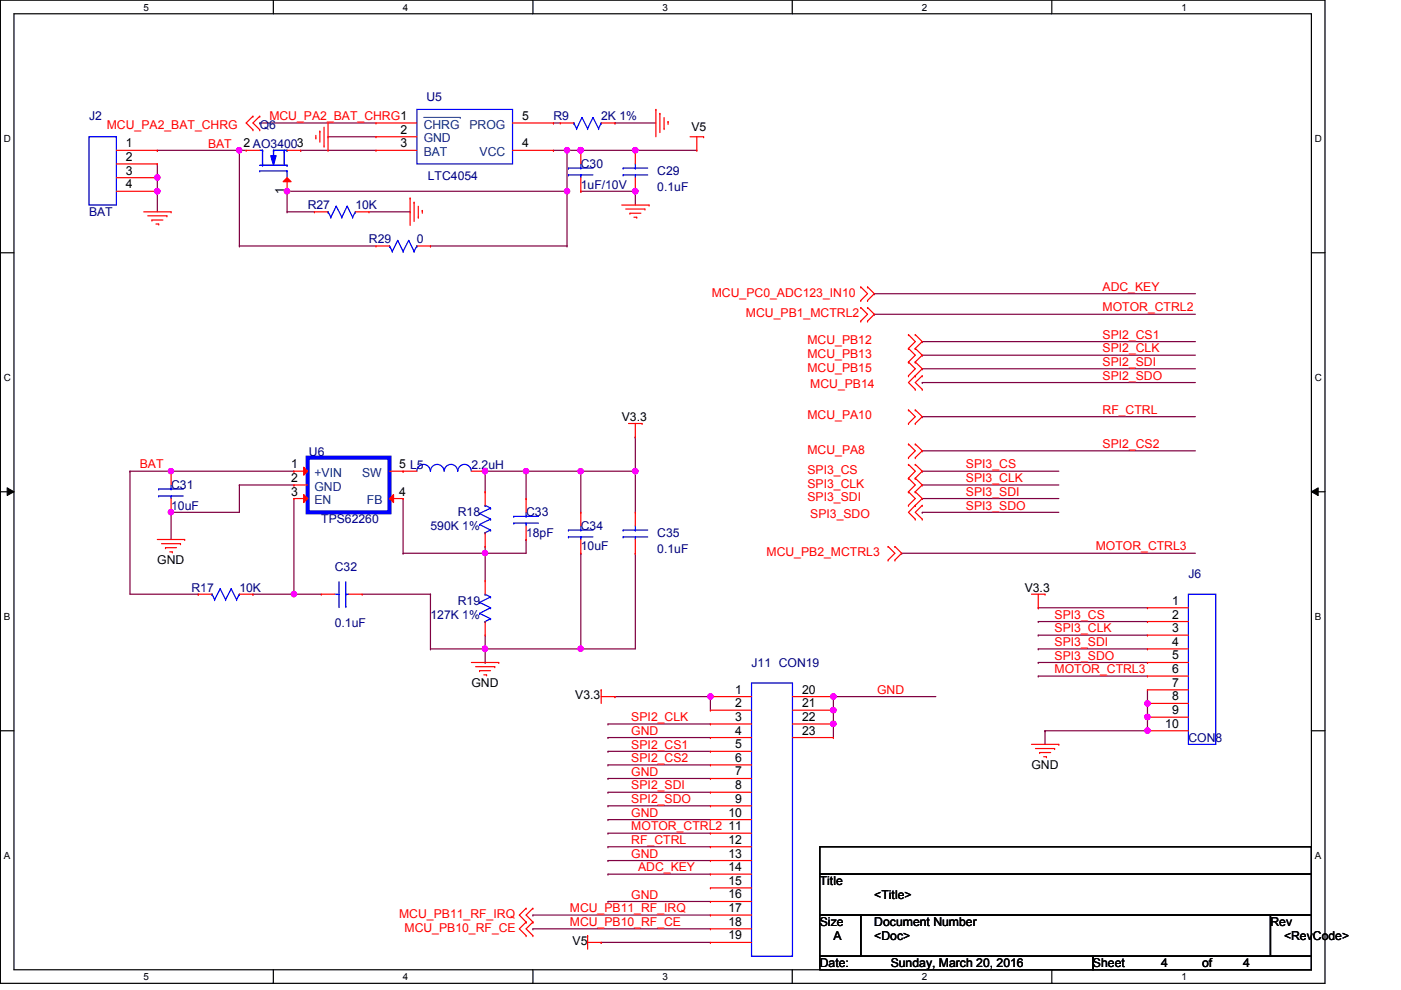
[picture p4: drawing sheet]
<svg xmlns="http://www.w3.org/2000/svg" width="297mm" height="210mm" viewBox="0 0 297 210" stroke-linecap="round" stroke-linejoin="round" font-family="sans-serif">
<path d="M.1 0h280.8v208.5h-280.8zM3 2.9h275v202.7h-275z" fill="none" stroke="#000" stroke-width=".25"/>
<g fill="#fff">
<path d="M30.4 .3h1.2v2.4h-1.2z"/>
<path d="M30.4 205.9h1.2v2.3h-1.2z"/>
</g>
<path d="M58 0v2.9M58 205.6v2.9" fill="none" stroke="#000" stroke-width=".25"/>
<g fill="#fff">
<path d="M85.4 .3h1.2v2.4h-1.2z"/>
<path d="M85.4 205.9h1.2v2.3h-1.2z"/>
</g>
<path d="M113 0v2.9M113 205.6v2.9" fill="none" stroke="#000" stroke-width=".25"/>
<g fill="#fff">
<path d="M140.5 .3h1.1v2.4h-1.1z"/>
<path d="M140.5 205.9h1.1v2.3h-1.1z"/>
</g>
<path d="M168 0v2.9M168 205.6v2.9" fill="none" stroke="#000" stroke-width=".25"/>
<g fill="#fff">
<path d="M195.4 .3h1.2v2.4h-1.2z"/>
<path d="M195.4 205.9h1.2v2.3h-1.2z"/>
</g>
<path d="M223 0v2.9M223 205.6v2.9" fill="none" stroke="#000" stroke-width=".25"/>
<g fill="#fff">
<path d="M250.5 .3h1.1v2.4h-1.1z"/>
<path d="M250.5 205.9h1.1v2.3h-1.1z"/>
<path d="M.8 28.2h1.5v2.4h-1.5z"/>
<path d="M278.8 28.2h1.4v2.4h-1.4z"/>
<path d="M.8 78.9h1.5v2.3h-1.5z"/>
<path d="M278.8 78.9h1.4v2.3h-1.4z"/>
</g>
<path d="M.1 53.6h2.9M278 53.6h2.9" fill="none" stroke="#000" stroke-width=".25"/>
<g fill="#fff">
<path d="M.8 129.6h1.4v2.3h-1.4z"/>
<path d="M278.8 129.6h1.3v2.3h-1.3z"/>
</g>
<path d="M.1 104.3h2.9M278 104.3h2.9" fill="none" stroke="#000" stroke-width=".25"/>
<path d="M1.5 103.4l1.5 .9-1.5 .8zM278 104.3l1.5-.9v1.7z" fill="#000"/>
<path d="M1.5 103.4l1.5 .9-1.5 .8zM278 104.3l1.5-.9v1.7z" fill="none" stroke="#000" stroke-width=".21"/>
<g fill="#fff">
<path d="M.8 180.3h1.4v2.3h-1.4z"/>
<path d="M278.8 180.3h1.3v2.3h-1.3z"/>
</g>
<path d="M.1 154.9h2.9M278 154.9h2.9" fill="none" stroke="#000" stroke-width=".25"/>
<path d="M55.1 26.1h.1M55.1 26.1h24.6M63.8 31.9h.1M63.8 31.9h15.9M69.6 29h.1M69.6 29h10.1M120.2 31.9h.1M120.2 31.9h2.9M130.4 26.1h.1M130.4 26.1h8.7" fill="none" stroke="#800040" stroke-width=".25"/>
<circle cx="123.1" cy="31.9" r=".56" fill="#f0f"/>
<circle cx="123.1" cy="31.9" r=".56" fill="none" stroke="#f0f" stroke-width=".25"/>
<path d="M134.7 31.9h.1M134.7 31.9h13M134.7 40.6h.1M134.7 40.6v2.9" fill="none" stroke="#800040" stroke-width=".25"/>
<circle cx="134.7" cy="31.9" r=".56" fill="#f0f"/>
<circle cx="134.7" cy="31.9" r=".56" fill="none" stroke="#f0f" stroke-width=".25"/>
<path d="M123.1 40.6h.1M123.1 40.6h11.6" fill="none" stroke="#800040" stroke-width=".25"/>
<circle cx="134.7" cy="40.6" r=".56" fill="#f0f"/>
<circle cx="134.7" cy="40.6" r=".56" fill="none" stroke="#f0f" stroke-width=".25"/>
<path d="M117.3 26.1h.1M117.3 26.1h1.5M123.1 31.9h.1M123.1 31.9h11.6" fill="none" stroke="#800040" stroke-width=".25"/>
<circle cx="123.1" cy="31.9" r=".56" fill="#f0f"/>
<circle cx="123.1" cy="31.9" r=".56" fill="none" stroke="#f0f" stroke-width=".25"/>
<path d="M62.3 105.7v20.3M62.3 126h.1M62.3 126h5.8" fill="none" stroke="#800040" stroke-width=".25"/>
<circle cx="62.3" cy="126" r=".56" fill="#f0f"/>
<circle cx="62.3" cy="126" r=".56" fill="none" stroke="#f0f" stroke-width=".25"/>
<path d="M102.9 99.9v4.4M85.5 117.3h.1M85.5 117.3h17.4M102.9 104.3h.1M102.9 117.3h.1M102.9 117.3v5.8M53.6 126h.1M53.6 126h8.7" fill="none" stroke="#800040" stroke-width=".25"/>
<circle cx="102.8" cy="117.3" r=".56" fill="#f0f"/>
<circle cx="102.8" cy="117.3" r=".56" fill="none" stroke="#f0f" stroke-width=".25"/>
<path d="M102.9 99.9h8.6M111.5 99.9h.1M85.5 105.7h.1M85.5 105.7v11.6" fill="none" stroke="#800040" stroke-width=".25"/>
<circle cx="102.8" cy="99.9" r=".56" fill="#f0f"/>
<circle cx="102.8" cy="99.9" r=".56" fill="none" stroke="#f0f" stroke-width=".25"/>
<circle cx="111.5" cy="99.9" r=".56" fill="#f0f"/>
<circle cx="111.5" cy="99.9" r=".56" fill="none" stroke="#f0f" stroke-width=".25"/>
<path d="M27.6 99.9h8.7M36.3 99.9h.1M111.5 99.9v5.8M111.5 105.7h.1" fill="none" stroke="#800040" stroke-width=".25"/>
<circle cx="36.2" cy="99.9" r=".56" fill="#f0f"/>
<circle cx="36.2" cy="99.9" r=".56" fill="none" stroke="#f0f" stroke-width=".25"/>
<path d="M36.3 108.6h.1M36.3 108.6v5.8M36.3 108.6h14.5" fill="none" stroke="#800040" stroke-width=".25"/>
<circle cx="36.2" cy="108.6" r=".56" fill="#f0f"/>
<circle cx="36.2" cy="108.6" r=".56" fill="none" stroke="#f0f" stroke-width=".25"/>
<path d="M50.8 102.8h.1M50.8 102.8v5.8M50.8 102.8h11.5M62.3 102.8h.1M76.8 126h14.5M91.3 126h.1M91.3 137.6h.1M91.3 126v11.6M91.3 137.6h11.6M102.9 137.6h.1M102.9 134.7v2.9" fill="none" stroke="#800040" stroke-width=".25"/>
<circle cx="102.8" cy="137.5" r=".56" fill="#f0f"/>
<circle cx="102.8" cy="137.5" r=".56" fill="none" stroke="#f0f" stroke-width=".25"/>
<path d="M111.5 99.9h23.2M123.1 99.9h.1M123.1 99.9v8.7M102.9 137.6v2.9M102.9 140.5h.1" fill="none" stroke="#800040" stroke-width=".25"/>
<circle cx="123.1" cy="99.9" r=".56" fill="#f0f"/>
<circle cx="123.1" cy="99.9" r=".56" fill="none" stroke="#f0f" stroke-width=".25"/>
<path d="M134.7 99.9h.1M134.7 99.9v8.7" fill="none" stroke="#800040" stroke-width=".25"/>
<circle cx="134.7" cy="99.9" r=".56" fill="#f0f"/>
<circle cx="134.7" cy="99.9" r=".56" fill="none" stroke="#f0f" stroke-width=".25"/>
<path d="M123.1 117.3h.1M123.1 117.3v20.3" fill="none" stroke="#800040" stroke-width=".25"/>
<circle cx="123.1" cy="137.5" r=".56" fill="#f0f"/>
<circle cx="123.1" cy="137.5" r=".56" fill="none" stroke="#f0f" stroke-width=".25"/>
<g fill="none" stroke="#800040" stroke-width=".25">
<path d="M185.4 62.3h.1M185.4 62.3h68M195.5 72.4h.1M195.5 75.3h.1M195.5 78.2h.1M195.5 72.4h57.9M195.5 75.3h57.9M195.5 78.2h57.9M27.6 99.9h.1M27.6 99.9v26.1h14.4M36.3 99.9h26M62.3 99.9h.1"/>
<path d="M134.7 92.7h.1M134.7 92.7v7.2M195.5 88.3h.1M195.5 81.1h.1M195.5 99.9h.1M195.5 99.9h29M195.5 88.3h57.9M195.5 81.1h57.9M102.9 117.3h.1M102.9 115.9h.1M102.9 115.9v1.4M111.5 114.4h.1"/>
<path d="M111.5 114.4v2.9h-8.6M134.7 117.3h.1M134.7 117.3v20.3h-31.8M195.5 105.7h.1M195.5 102.8h.1M195.5 108.6h.1M195.5 105.7h29M195.5 102.8h29M195.5 108.6h29M42 126h.1M102.9 137.6h.1M123.1 137.6h.1"/>
<path d="M220.1 134.7h.1M220.1 137.6h.1M220.1 131.8h.1M220.1 128.9h.1M220.1 137.6h23.2M220.1 134.7h23.2M220.1 131.8h23.2M220.1 128.9h23.2M220.1 140.5h.1M220.1 140.5h23.2M221.6 154.9h.1M221.6 154.9v2.9"/>
<path d="M221.6 154.9h21.7M243.3 149.1h.1M243.3 146.3v2.8"/>
</g>
<circle cx="243.3" cy="149.1" r=".56" fill="#f0f"/>
<circle cx="243.3" cy="149.1" r=".56" fill="none" stroke="#f0f" stroke-width=".25"/>
<g fill="none" stroke="#800040" stroke-width=".25">
<path d="M185.4 66.6h.1M185.4 66.6h68M191.2 117.3h.1M191.2 117.3h62.2M128.9 153.5h.1M128.9 159.3h.1M128.9 156.4h.1M128.9 153.5h21.7M128.9 159.3h21.7M128.9 156.4h21.7M130.4 147.7h.1M130.4 147.7h20.2"/>
<path d="M220.1 143.3h.1M220.1 143.3h23.2M128.9 179.5h.1M128.9 176.7h.1M128.9 168h.1M128.9 170.9h.1M128.9 173.8h.1M128.9 162.2h.1M128.9 165.1h.1M128.9 179.5h21.7M128.9 176.7h21.7M128.9 168h21.7"/>
<path d="M128.9 170.9h21.7M128.9 173.8h21.7M128.9 162.2h21.7M128.9 165.1h21.7M128.9 185.3h.1M128.9 182.5h.1M128.9 185.3h21.7M128.9 182.5h21.7"/>
</g>
<circle cx="150.6" cy="147.7" r=".56" fill="#f0f"/>
<circle cx="150.6" cy="147.7" r=".56" fill="none" stroke="#f0f" stroke-width=".25"/>
<path d="M33.4 37.7h.1M33.4 37.7v2.9M195.5 95.6h.1M195.5 95.6h57.9M150.6 147.7h.1M150.6 147.7v2.9M127.5 199.8h.1M127.5 199.8h23.1M128.9 191.1h.1M128.9 191.1h21.7" fill="none" stroke="#800040" stroke-width=".25"/>
<circle cx="33.3" cy="37.6" r=".56" fill="#f0f"/>
<circle cx="33.3" cy="37.6" r=".56" fill="none" stroke="#f0f" stroke-width=".25"/>
<path d="M33.4 34.8h.1M33.4 34.8v2.9M33.4 40.6h.1M33.4 40.6v4.3" fill="none" stroke="#800040" stroke-width=".25"/>
<circle cx="33.3" cy="40.6" r=".56" fill="#f0f"/>
<circle cx="33.3" cy="40.6" r=".56" fill="none" stroke="#f0f" stroke-width=".25"/>
<path d="M176.7 147.7h.1M176.7 147.7h21.7" fill="none" stroke="#800040" stroke-width=".25"/>
<circle cx="176.7" cy="147.7" r=".57" fill="#f0f"/>
<circle cx="176.7" cy="147.7" r=".57" fill="none" stroke="#f0f" stroke-width=".25"/>
<path d="M176.7 150.6h.1M176.7 147.7v2.9" fill="none" stroke="#800040" stroke-width=".25"/>
<circle cx="176.7" cy="150.6" r=".56" fill="#f0f"/>
<circle cx="176.7" cy="150.6" r=".56" fill="none" stroke="#f0f" stroke-width=".25"/>
<path d="M176.7 153.5h.1M176.7 153.5v2.9" fill="none" stroke="#800040" stroke-width=".25"/>
<circle cx="176.7" cy="153.5" r=".56" fill="#f0f"/>
<circle cx="176.7" cy="153.5" r=".56" fill="none" stroke="#f0f" stroke-width=".25"/>
<path d="M176.7 150.6h.1M176.7 150.6v2.9M243.3 152.1h.1M243.3 152.1v2.8" fill="none" stroke="#800040" stroke-width=".25"/>
<circle cx="243.3" cy="154.9" r=".56" fill="#f0f"/>
<circle cx="243.3" cy="154.9" r=".56" fill="none" stroke="#f0f" stroke-width=".25"/>
<circle cx="243.3" cy="152" r=".56" fill="#f0f"/>
<circle cx="243.3" cy="152" r=".56" fill="none" stroke="#f0f" stroke-width=".25"/>
<path d="M60.9 40.6h59.3M120.2 40.6h.1M243.3 149.1h.1M243.3 149.1v3M113 196.9h.1M113 194h.1M113 196.9h37.6M113 194h37.6" fill="none" stroke="#800040" stroke-width=".25"/>
<circle cx="60.9" cy="40.6" r=".56" fill="#f0f"/>
<circle cx="60.9" cy="40.6" r=".56" fill="none" stroke="#f0f" stroke-width=".25"/>
<circle cx="120.2" cy="40.6" r=".56" fill="#f0f"/>
<circle cx="120.2" cy="40.6" r=".56" fill="none" stroke="#f0f" stroke-width=".25"/>
<path d="M50.8 31.9h.1M50.8 31.9v20.3M60.9 44.9h.1M60.9 40.6h.1M60.9 44.9h5.8M60.9 40.6v4.3M78.2 44.9h8.7M86.9 44.9h.1" fill="none" stroke="#800040" stroke-width=".25"/>
<circle cx="50.7" cy="31.9" r=".56" fill="#f0f"/>
<circle cx="50.7" cy="31.9" r=".56" fill="none" stroke="#f0f" stroke-width=".25"/>
<path d="M33.4 31.9h.1M33.4 31.9h18.8M50.8 31.9h.1M120.2 31.9v8.7M50.8 52.2h.1M50.8 52.2h28.9M91.3 52.2h.1M91.3 52.2h28.9M120.2 40.6h.1" fill="none" stroke="#800040" stroke-width=".25"/>
<circle cx="120.2" cy="31.9" r=".56" fill="#f0f"/>
<circle cx="120.2" cy="31.9" r=".56" fill="none" stroke="#f0f" stroke-width=".25"/>
<path d="M117.3 31.9h.1M117.3 31.9h2.9M120.2 52.2h.1M120.2 40.6v11.6" fill="none" stroke="#800040" stroke-width=".25"/>
<g fill="none" stroke="#f00" stroke-width=".25">
<path d="M24.7 31.9h8.7M24.7 34.8h8.7M24.7 37.7h8.7M33.4 31.9h.1M33.4 34.8h.1M33.4 37.7h.1M53.6 24.6h.1M53.6 27.5h.1M53.6 24.6l-1.4 1.5 1.4 1.4M55.1 24.6h.1M55.1 27.5h.1M55.1 24.6l-1.5 1.5 1.5 1.4"/>
<path d="M67 29.3h.1M67 28.7v.6M67.8 27.8h.1M67.8 27.8v2.3M68.7 31h.1M68.7 27v4M69.6 31.9h.1M69.6 26.1v5.8M118.8 26.1h.1M118.8 26.1h2.9M123.1 31.9h.1M123.1 31.9v2.9"/>
<path d="M123.1 37.7v2.9M127.5 26.1h2.9M130.4 26.1h.1M134.7 31.9h.1M134.7 31.9v2.9M134.7 37.7v2.9M139.1 23.2h.1M139.1 23.2v5.8M139.9 24h.1M139.9 24v4.1M140.8 27.3h.1M140.8 24.9v2.4"/>
<path d="M141.6 25.8h.1M141.6 25.8v.6M146.3 29h2.9M147.7 31.9h.1M147.7 29v2.9M149.2 29h.1M24.7 40.6h8.7M30.5 44.9h5.8M31.3 45.8h4.1M32.2 46.7h.1M32.2 46.7h2.3M33.1 47.5h.6"/>
<path d="M33.4 40.6h.1M33.7 47.5h.1M35.4 45.8h.1M36.3 44.9h.1M86.9 42h.1M86.9 42v5.8M87.8 42.9h.1M87.8 42.9v4M88.7 46.1h.1M88.7 43.7v2.4M89.5 44.6h.1M89.5 44.6v.6"/>
<path d="M123.1 40.6h.1M131.8 43.5h5.8M132.7 44.3h4M133.6 45.2h.1M133.6 45.2h2.3M134.4 46.1h.6M134.7 40.6h.1M135 46.1h.1M136.7 44.3h.1M137.6 43.5h.1M182.5 65.2h.1M182.5 68.1h.1"/>
<path d="M182.5 60.8h.1M182.5 63.7h.1M182.5 65.2l1.4 1.4-1.4 1.5M182.5 60.8l1.4 1.5-1.4 1.4M183.9 68.1h.1M183.9 65.2h.1M183.9 63.7h.1M183.9 60.8h.1M183.9 65.2l1.5 1.4-1.5 1.5M183.9 60.8l1.5 1.5-1.5 1.4M192.6 73.9h.1M192.6 76.8h.1"/>
<path d="M192.6 71h.1M192.6 79.7h.1M192.6 73.9l1.5 1.4-1.5 1.5M192.6 71l1.5 1.4-1.5 1.5M192.6 76.8l1.5 1.4-1.5 1.5M194.1 76.8h.1M194.1 73.9h.1M194.1 71h.1M194.1 79.7h.1M194.1 73.9l1.4 1.4-1.4 1.5M194.1 71l1.4 1.4-1.4 1.5M194.1 76.8l1.4 1.4-2.9 2.9 1.5 1.4"/>
<path d="M195.5 79.7h.1M195.5 79.7l-1.4 1.4 1.4 1.4M36.3 99.9h.1M36.3 99.9v2.9M133.3 89.8h2.8M134.7 92.7h.1M134.7 89.8v2.9M136.1 89.8h.1M192.6 86.9h.1M192.6 89.8h.1M192.6 98.5h.1M192.6 94.1h.1"/>
<path d="M192.6 97h.1M192.6 86.9l1.5 1.4-1.5 1.5M192.6 98.5l1.5 1.4-1.5 1.5M192.6 94.1l1.5 1.5-1.5 1.4M194.1 82.5h.1M194.1 89.8h.1M194.1 86.9h.1M194.1 98.5h.1M194.1 97h.1M194.1 94.1h.1M194.1 86.9l1.4 1.4-1.4 1.5M194.1 98.5l1.4 1.4-1.4 1.5"/>
<path d="M194.1 94.1l1.4 1.5-1.4 1.4M195.5 82.5h.1M33.4 114.4h5.8M34.2 115.3h4.1M35.1 116.1h.1M35.1 116.1h2.3M36 117h.5M36.3 108.6h.1M36.3 105.7v2.9M36.5 117h.1M38.3 115.3h.1M39.2 114.4h.1"/>
<path d="M102.9 104.3h.1M102.9 115.9h.1M102.9 104.3v2.8M102.9 112.9v3M134.7 117.3h.1M134.7 108.6h.1M134.7 108.6v2.9M134.7 114.4v2.9M188.3 115.9h.1M188.3 118.7h.1M188.3 115.9l1.4 1.4-1.4 1.4M189.7 118.7h.1"/>
<path d="M189.7 115.9h.1M189.7 115.9l1.5 1.4-1.5 1.4M192.6 101.4h.1M192.6 104.3h.1M192.6 107.1h.1M192.6 101.4l1.5 1.4-1.5 1.5M192.6 104.3l1.5 1.4-1.5 1.4M194.1 101.4h.1M194.1 104.3h.1M194.1 107.1h.1M194.1 110.1h.1M194.1 101.4l1.4 1.4-1.4 1.5"/>
<path d="M194.1 107.1l-1.5 1.5 1.5 1.5M194.1 104.3l1.4 1.4-1.4 1.4M195.5 107.1h.1M195.5 110.1h.1M195.5 107.1l-1.4 1.5 1.4 1.5M102.9 123.1h.1M102.9 134.7h.1M102.9 123.1v2.9M102.9 131.8v2.9M218.7 126h2.9M220.1 128.9h.1M220.1 126v2.9"/>
<path d="M221.6 126h.1M99.9 140.5h5.8M100.8 141.4h4.1M101.7 142.2h.1M101.7 142.2h2.3M102.6 143.1h.6M103.2 143.1h.1M104.9 141.4h.1M105.7 140.5h.1M127.5 146.3h.1M127.5 147.7h2.9M127.5 146.3v2.8"/>
<path d="M130.4 147.7h.1M150.6 147.7h.1M150.6 150.6h.1M150.6 153.5h.1M150.6 156.4h.1M150.6 159.3h.1M150.6 147.7h8.7M150.6 150.6h8.7M150.6 153.5h8.7M150.6 156.4h8.7M150.6 159.3h8.7M168 147.7h8.7"/>
<path d="M168 150.6h8.7M168 153.5h8.7M168 156.4h8.7M176.7 147.7h.1M176.7 150.6h.1M176.7 153.5h.1M176.7 156.4h.1M218.7 157.8h5.8M219.5 158.7h4.1M220.4 159.6h.1M220.4 159.6h2.4M223.6 158.7h.1"/>
<path d="M224.5 157.8h.1M150.6 162.2h.1M150.6 165.1h.1M150.6 168h.1M150.6 170.9h.1M150.6 173.8h.1M150.6 176.7h.1M150.6 179.5h.1M150.6 162.2h8.7M150.6 165.1h8.7M150.6 168h8.7M150.6 170.9h8.7"/>
<path d="M150.6 173.8h8.7M150.6 176.7h8.7M150.6 179.5h8.7M221.3 160.4h.6M221.9 160.4h.1M111.5 195.5h.1M111.5 198.4h.1M111.5 192.6h.1M111.5 195.5l-1.4 1.4 1.4 1.5M111.5 192.6l-1.4 1.4 1.4 1.5M113 195.5h.1M113 198.4h.1"/>
<path d="M113 192.6h.1M113 195.5l-1.5 1.4 1.5 1.5M113 192.6l-1.5 1.4 1.5 1.5M124.6 198.4h.1M124.6 199.8h2.9M124.6 198.4v2.9M127.5 199.8h.1M150.6 182.5h.1M150.6 185.3h.1M150.6 188.3h.1M150.6 191.1h.1M150.6 194h.1"/>
<path d="M150.6 196.9h.1M150.6 199.8h.1M150.6 199.8h8.7M150.6 182.5h8.7M150.6 185.3h8.7M150.6 188.3h8.7M150.6 191.1h8.7M150.6 194h8.7M150.6 196.9h8.7"/>
</g>
<path d="M173.8 179.5h104.2v5.8h-104.2zM173.8 185.3h104.2v8.7h-104.2zM173.8 194h8.7v8.7h-8.7zM182.5 194h86.9v8.7h-86.9zM269.4 194h8.6v8.7h-8.6zM173.8 202.7h57.9v2.9h-57.9zM231.7 202.7h46.3v2.9h-46.3z" fill="none" stroke="#000" stroke-width=".25"/>
<g fill="none" stroke="#00f" stroke-width=".25">
<path d="M18.9 29h5.8v14.5h-5.8zM120.5 35.6h.1M120.5 37.1h.1M120.5 35.6h5.2M120.5 37.1h5.2M121.7 26.1h.1M121.7 26.1l.6 1.2M122.3 27.3h.1M123.1 37.1h.1M123.1 35.6h.1M123.1 34.8v.8M123.1 37.1v.6"/>
<path d="M123.4 24.9h.1M123.4 24.9l1.2 2.4M123.4 24.9l-1.1 2.4M124.6 27.3h.1M125.7 24.9h.1M125.7 24.9l1.2 2.4M125.7 24.9l-1.1 2.4M126.9 27.3h.1M127.5 26.1h.1M127.5 26.1l-.6 1.2M132.1 35.6h.1M132.1 37.1h.1"/>
<path d="M132.1 35.6h5.2M132.1 37.1h5.2M134.7 37.1h.1M134.7 35.6h.1M134.7 34.8v.8M134.7 37.1v.6M33.7 103.7h.1M33.7 105.2h.1M33.7 103.7h5.2M33.7 105.2h5.2M36.3 105.2h.1M36.3 103.7h.1"/>
<path d="M36.3 102.8v.9M36.3 105.2v.5M101.7 111.2h.1M101.7 108.9h.1M101.7 108.9l2.3 1.2M101.7 111.2l2.3 1.2M102.9 112.9h.1M102.9 107.1h.1M102.9 107.1l1.1 .6M104 107.7h.1M104 110.1h.1M104 112.4h.1"/>
<path d="M104 110.1l-2.3 1.1M104 107.7l-2.3 1.2M104 112.4l-1.1 .5M132.1 112.4h.1M132.1 113.8h.1M132.1 112.4h5.2M132.1 113.8h5.2M134.7 113.8h.1M134.7 112.4h.1M134.7 111.5v.9M134.7 113.8v.6M101.7 130h.1"/>
<path d="M101.7 127.7h.1M101.7 127.7l2.3 1.2M101.7 130l2.3 1.2M102.9 131.8h.1M102.9 126h.1M102.9 126l1.1 .6M104 126.6h.1M104 128.9h.1M104 131.2h.1M104 128.9l-2.3 1.1M104 126.6l-2.3 1.1M104 131.2l-1.1 .6"/>
<path d="M159.3 144.8h8.7v57.9h-8.7z"/>
</g>
<path d="M65.2 97h17.4v11.6h-17.4z" fill="none" stroke="#00f" stroke-width=".85"/>
<path d="M64.4 99.1l.8 .8-.8 .9z" fill="#f00"/>
<path d="M62.3 99.9h.1M62.3 99.9h2.9M64.4 99.1l.8 .8-.8 .9zM62.3 102.8h.1M62.3 102.8h2.9" fill="none" stroke="#f00" stroke-width=".25"/>
<path d="M64.4 104.9l.8 .8-.8 .9z" fill="#f00"/>
<path d="M62.3 105.7h.1M62.3 105.7h2.9M64.4 104.9l.8 .8-.8 .9z" fill="none" stroke="#f00" stroke-width=".25"/>
<path d="M82.6 105.7l.8-.8v1.7z" fill="#f00"/>
<g fill="none" stroke="#f00" stroke-width=".25">
<path d="M82.6 99.9h2.9M85.5 99.9h.1M82.6 105.7l.8-.8v1.7zM82.6 105.7h2.9M85.5 105.7h.1M111.5 114.4h.1M111.5 105.7h.1M111.5 105.7v2.9M111.5 111.5v2.9M123.1 117.3h.1M123.1 108.6h.1M123.1 108.6v2.9"/>
<path d="M123.1 114.4v2.9M243.3 128.9h.1M243.3 131.8h.1M243.3 134.7h.1M243.3 137.6h.1M243.3 128.9h8.7M243.3 131.8h8.7M243.3 134.7h8.7M243.3 137.6h8.7M243.3 140.5h.1M243.3 143.3h.1M243.3 146.3h.1"/>
<path d="M243.3 149.1h.1M243.3 152.1h.1M243.3 154.9h.1M243.3 140.5h8.7M243.3 143.3h8.7M243.3 146.3h8.7M243.3 149.1h8.7M243.3 152.1h8.7M243.3 154.9h8.7"/>
</g>
<g fill="none" stroke="#00f" stroke-width=".25">
<path d="M55.1 36.2h.1M55.1 35.1h5.8M55.1 31.9h.6M55.1 36.2h5.8M55.7 31.9h.1M55.7 34.8h.1M55.7 35.1h.1M55.7 31.9v3.2M58 31.9h.1M58 31.9h2.9M58 31.9v1.7M60.3 32.2h.1"/>
<path d="M60.3 31.9h.1M60.3 31.9v3.2M60.9 35.1h.1M60.9 31.9h.1M60.9 36.2h.1M60.9 36.2v1.5M108.9 109.5h.1M108.9 110.9h.1M108.9 109.5h5.3M108.9 110.9h5.3M111.5 110.9h.1M111.5 109.5h.1"/>
<path d="M111.5 108.6v.9M111.5 110.9v.6M120.5 112.4h.1M120.5 113.8h.1M120.5 112.4h5.2M120.5 113.8h5.2M123.1 113.8h.1M123.1 112.4h.1M123.1 111.5v.9M123.1 113.8v.6M252 126h5.8v31.8h-5.8z"/>
</g>
<path d="M57.4 33h1.1l-.5 2.1z" fill="#00f"/>
<path d="M57.4 33h1.1l-.5 2.1z" fill="none" stroke="#00f" stroke-width=".25"/>
<path d="M52.2 31.9h.1M52.2 31.9h2.9" fill="none" stroke="#f00" stroke-width=".25"/>
<path d="M60 38.5l.9-.8 .8 .8z" fill="#f00"/>
<g fill="none" stroke="#f00" stroke-width=".25">
<path d="M60 38.5l.9-.8 .8 .8zM60.9 37.7v2.9M60.9 31.9h2.9M63.8 31.9h.1M79.7 26.1h.1M79.7 29h.1M79.7 31.9h.1M79.7 31.9h8.7M79.7 26.1h8.7M79.7 29h8.7M108.7 31.9h8.6M108.7 26.1h8.6"/>
<path d="M117.3 31.9h.1M117.3 26.1h.1M60.9 40.6h.1M66.7 44.9h.1M66.7 44.9h2.9M75.3 44.9h2.9M78.2 44.9h.1M79.7 52.2h.1M79.7 52.2h2.9M88.4 52.2h2.9M91.3 52.2h.1M85.5 99.9h.1"/>
<path d="M85.5 99.9h2.9M99.9 99.9h3M102.9 99.9h.1M42 126h.1M42 126h3M50.8 126h2.8M53.6 126h.1M68.1 126h.1M68.1 126h2.9M73.9 126h2.9M76.8 126h.1"/>
</g>
<g fill="none" stroke="#00f" stroke-width=".25">
<path d="M88.4 23.2h20.3v11.6h-20.3zM69.6 44.9h.1M69.6 44.9l.5 1.2M70.1 46.1h.1M71.3 43.7h.1M71.3 43.7l1.2 2.4M71.3 43.7l-1.2 2.4M72.5 46.1h.1M73.6 43.7h.1M73.6 43.7l1.2 2.4M73.6 43.7l-1.1 2.4M74.8 46.1h.1"/>
<path d="M75.3 44.9h.1M75.3 44.9l-.5 1.2M82.6 52.2h.1M82.6 52.2l.6 1.1M83.2 53.3h.1M84.3 51h.1M84.3 51l1.2 2.3M84.3 51l-1.1 2.3M85.5 53.3h.1M86.7 51h.1M86.7 51l1.1 2.3M86.7 51l-1.2 2.3"/>
<path d="M87.8 53.3h.1M88.4 52.2h.1M88.4 52.2l-.6 1.1M88.4 99.9a1.42 1.42 0 0 1 1.4-1.4 1.42 1.42 0 0 1 1.4 1.4M91.3 99.9a1.44 1.44 0 0 1 1.4-1.4 1.44 1.44 0 0 1 1.4 1.4M94.2 99.9a1.42 1.42 0 0 1 1.4-1.4 1.42 1.42 0 0 1 1.4 1.4M97.1 99.9a1.42 1.42 0 0 1 1.4-1.4 1.42 1.42 0 0 1 1.4 1.4M45 126h.1M45 126l.5 1.1M45.5 127.1h.1M46.7 124.8h.1M46.7 124.8l1.1 2.3"/>
<path d="M46.7 124.8l-1.2 2.3M47.8 127.1h.1M49 124.8h.1M49 124.8l1.2 2.3M49 124.8l-1.2 2.3M50.2 127.1h.1M50.8 126h.1M50.8 126l-.6 1.1M71 126h.9M71.9 128.6h.1M71.9 126h.1M71.9 123.4v5.2"/>
<path d="M73.3 126h.1M73.3 128.6h.1M73.3 126h.6M73.3 123.4v5.2"/>
</g>
<path d="M89.8 24.9h7.8M97.6 24.9h.1" fill="none" stroke="#004080" stroke-width=".21"/>
<circle cx="123.1" cy="31.9" r=".56" fill="#f0f"/>
<circle cx="123.1" cy="31.9" r=".56" fill="none" stroke="#f0f" stroke-width=".25"/>
<circle cx="134.7" cy="31.9" r=".56" fill="#f0f"/>
<circle cx="134.7" cy="31.9" r=".56" fill="none" stroke="#f0f" stroke-width=".25"/>
<circle cx="134.7" cy="40.6" r=".56" fill="#f0f"/>
<circle cx="134.7" cy="40.6" r=".56" fill="none" stroke="#f0f" stroke-width=".25"/>
<circle cx="123.1" cy="31.9" r=".56" fill="#f0f"/>
<circle cx="123.1" cy="31.9" r=".56" fill="none" stroke="#f0f" stroke-width=".25"/>
<circle cx="62.3" cy="126" r=".56" fill="#f0f"/>
<circle cx="62.3" cy="126" r=".56" fill="none" stroke="#f0f" stroke-width=".25"/>
<circle cx="102.8" cy="117.3" r=".56" fill="#f0f"/>
<circle cx="102.8" cy="117.3" r=".56" fill="none" stroke="#f0f" stroke-width=".25"/>
<circle cx="102.8" cy="99.9" r=".56" fill="#f0f"/>
<circle cx="102.8" cy="99.9" r=".56" fill="none" stroke="#f0f" stroke-width=".25"/>
<circle cx="111.5" cy="99.9" r=".56" fill="#f0f"/>
<circle cx="111.5" cy="99.9" r=".56" fill="none" stroke="#f0f" stroke-width=".25"/>
<circle cx="36.2" cy="99.9" r=".56" fill="#f0f"/>
<circle cx="36.2" cy="99.9" r=".56" fill="none" stroke="#f0f" stroke-width=".25"/>
<circle cx="36.2" cy="108.6" r=".56" fill="#f0f"/>
<circle cx="36.2" cy="108.6" r=".56" fill="none" stroke="#f0f" stroke-width=".25"/>
<circle cx="102.8" cy="137.5" r=".56" fill="#f0f"/>
<circle cx="102.8" cy="137.5" r=".56" fill="none" stroke="#f0f" stroke-width=".25"/>
<circle cx="123.1" cy="99.9" r=".56" fill="#f0f"/>
<circle cx="123.1" cy="99.9" r=".56" fill="none" stroke="#f0f" stroke-width=".25"/>
<circle cx="134.7" cy="99.9" r=".56" fill="#f0f"/>
<circle cx="134.7" cy="99.9" r=".56" fill="none" stroke="#f0f" stroke-width=".25"/>
<circle cx="123.1" cy="137.5" r=".56" fill="#f0f"/>
<circle cx="123.1" cy="137.5" r=".56" fill="none" stroke="#f0f" stroke-width=".25"/>
<circle cx="243.3" cy="149.1" r=".56" fill="#f0f"/>
<circle cx="243.3" cy="149.1" r=".56" fill="none" stroke="#f0f" stroke-width=".25"/>
<circle cx="150.6" cy="147.7" r=".56" fill="#f0f"/>
<circle cx="150.6" cy="147.7" r=".56" fill="none" stroke="#f0f" stroke-width=".25"/>
<circle cx="33.3" cy="37.6" r=".56" fill="#f0f"/>
<circle cx="33.3" cy="37.6" r=".56" fill="none" stroke="#f0f" stroke-width=".25"/>
<circle cx="33.3" cy="40.6" r=".56" fill="#f0f"/>
<circle cx="33.3" cy="40.6" r=".56" fill="none" stroke="#f0f" stroke-width=".25"/>
<circle cx="176.7" cy="147.7" r=".57" fill="#f0f"/>
<circle cx="176.7" cy="147.7" r=".57" fill="none" stroke="#f0f" stroke-width=".25"/>
<circle cx="176.7" cy="150.6" r=".56" fill="#f0f"/>
<circle cx="176.7" cy="150.6" r=".56" fill="none" stroke="#f0f" stroke-width=".25"/>
<circle cx="176.7" cy="153.5" r=".56" fill="#f0f"/>
<circle cx="176.7" cy="153.5" r=".56" fill="none" stroke="#f0f" stroke-width=".25"/>
<circle cx="243.3" cy="154.9" r=".56" fill="#f0f"/>
<circle cx="243.3" cy="154.9" r=".56" fill="none" stroke="#f0f" stroke-width=".25"/>
<circle cx="243.3" cy="152" r=".56" fill="#f0f"/>
<circle cx="243.3" cy="152" r=".56" fill="none" stroke="#f0f" stroke-width=".25"/>
<circle cx="60.9" cy="40.6" r=".56" fill="#f0f"/>
<circle cx="60.9" cy="40.6" r=".56" fill="none" stroke="#f0f" stroke-width=".25"/>
<circle cx="120.2" cy="40.6" r=".56" fill="#f0f"/>
<circle cx="120.2" cy="40.6" r=".56" fill="none" stroke="#f0f" stroke-width=".25"/>
<circle cx="50.7" cy="31.9" r=".56" fill="#f0f"/>
<circle cx="50.7" cy="31.9" r=".56" fill="none" stroke="#f0f" stroke-width=".25"/>
<circle cx="120.2" cy="31.9" r=".56" fill="#f0f"/>
<circle cx="120.2" cy="31.9" r=".56" fill="none" stroke="#f0f" stroke-width=".25"/>
<g font-size="2.6" fill="#000080">
<text x="90.4" y="21.5">U5</text>
<text x="18.9" y="25.5">J2</text>
<text x="55.1" y="27.3">Q6</text>
<text x="117.3" y="25.5">R9</text>
<text x="127.5" y="25.5">2K 1%</text>
<text x="123.1" y="35.6">C30</text>
<text x="90.7" y="38.3">LTC4054</text>
<text x="123.1" y="40">1uF/10V</text>
<text x="139.4" y="37.1">C29</text>
<text x="139.4" y="40.6">0.1uF</text>
<text x="18.9" y="45.8">BAT</text>
<text x="65.2" y="44.3">R27</text>
<text x="75.3" y="44.3">10K</text>
<text x="78.2" y="51.6">R29</text>
<text x="88.4" y="51.6">0</text>
<text x="65.5" y="96.7">U6</text>
<text x="99.9" y="99.4">2.2uH</text>
<text x="36.3" y="103.7">C31</text>
<text x="36.3" y="108">10uF</text>
<text x="68.1" y="111">TPS62260</text>
<text x="91.3" y="112.4">590K 1%</text>
<text x="97.1" y="109.5">R18</text>
<text x="111.5" y="109.5">C33</text>
<text x="111.5" y="113.8">18pF</text>
<text x="123.1" y="112.4">C34</text>
<text x="139.4" y="113.8">C35</text>
<text x="123.1" y="116.7">10uF</text>
<text x="139.4" y="117.3">0.1uF</text>
<text x="40.6" y="125.4">R17</text>
<text x="50.8" y="125.4">10K</text>
<text x="71" y="121.1">C32</text>
<text x="252" y="122.5">J6</text>
<text x="91.3" y="131.2">127K 1%</text>
<text x="97.1" y="128.3">R19</text>
<text x="71" y="132.9">0.1uF</text>
<text x="159.3" y="141.4">J11 CON19</text>
<text x="252" y="157.3">CON8</text>
</g>
<g font-size="2.6" fill="#f00">
<text x="22.6" y="27.3">MCU_PA2_BAT_CHRG</text>
<text x="57.1" y="25.5">MCU_PA2_BAT_CHRG1</text>
<text x="44.1" y="31.3">BAT</text>
<text x="150.9" y="62.9">MCU_PC0_ADC123_IN10</text>
<text x="233.8" y="61.7">ADC_KEY</text>
<text x="158.2" y="67.2">MCU_PB1_MCTRL2</text>
<text x="233.8" y="71.8">SPI2_CS1</text>
<text x="233.8" y="66">MOTOR_CTRL2</text>
<text x="171.2" y="75.9">MCU_PB13</text>
<text x="171.2" y="73">MCU_PB12</text>
<text x="233.8" y="74.7">SPI2_CLK</text>
<text x="233.8" y="77.6">SPI2_SDI</text>
<text x="171.2" y="78.8">MCU_PB15</text>
<text x="171.8" y="82.3">MCU_PB14</text>
<text x="233.8" y="80.5">SPI2_SDO</text>
<text x="171.2" y="88.9">MCU_PA10</text>
<text x="233.8" y="87.8">RF_CTRL</text>
<text x="233.8" y="95">SPI2_CS2</text>
<text x="29.6" y="99.3">BAT</text>
<text x="171.2" y="100.5">SPI3_CS</text>
<text x="171.2" y="96.2">MCU_PA8</text>
<text x="204.8" y="99.3">SPI3_CS</text>
<text x="171.2" y="103.4">SPI3_CLK</text>
<text x="171.2" y="106.3">SPI3_SDI</text>
<text x="204.8" y="105.1">SPI3_SDI</text>
<text x="204.8" y="102.2">SPI3_CLK</text>
<text x="171.8" y="109.8">SPI3_SDO</text>
<text x="204.8" y="108">SPI3_SDO</text>
<text x="162.5" y="117.9">MCU_PB2_MCTRL3</text>
<text x="232.3" y="116.7">MOTOR_CTRL3</text>
<text x="223.6" y="131.2">SPI3_CS</text>
<text x="223.6" y="134.1">SPI3_CLK</text>
<text x="223.6" y="137">SPI3_SDI</text>
<text x="223.6" y="139.9">SPI3_SDO</text>
<text x="223.6" y="142.7">MOTOR_CTRL3</text>
<text x="186" y="147.1">GND</text>
<text x="133.9" y="152.9">SPI2_CLK</text>
<text x="133.9" y="155.8">GND</text>
<text x="133.9" y="158.7">SPI2_CS1</text>
<text x="133.9" y="161.6">SPI2_CS2</text>
<text x="133.9" y="167.4">SPI2_SDI</text>
<text x="133.9" y="164.5">GND</text>
<text x="133.9" y="170.3">SPI2_SDO</text>
<text x="133.9" y="173.2">GND</text>
<text x="133.9" y="178.9">RF_CTRL</text>
<text x="133.9" y="176.1">MOTOR_CTRL2</text>
<text x="133.9" y="181.9">GND</text>
<text x="135.3" y="184.7">ADC_KEY</text>
<text x="133.9" y="190.5">GND</text>
<text x="84.6" y="194.6">MCU_PB11_RF_IRQ</text>
<text x="85.8" y="197.5">MCU_PB10_RF_CE</text>
<text x="120.8" y="196.3">MCU_PB10_RF_CE</text>
<text x="120.8" y="193.4">MCU_PB11_RF_IRQ</text>
</g>
<g font-size="2.6">
<text x="84.9" y="28.4">2</text>
<text x="110.7" y="25.4">5</text>
<text x="146.6" y="27.9">V5</text>
<text x="26.7" y="31.2">1</text>
<text x="26.7" y="34.1">2</text>
<text x="51.6" y="31.2">2 AO34003</text>
<text x="84.9" y="31.2">3</text>
<text x="110.7" y="31.2">4</text>
<text x="26.7" y="37">3</text>
<text x="26.7" y="39.9">4</text>
<text x="60.2" y="41.1" transform="rotate(-90 60.2 41.1)">1</text>
<text x="131.8" y="89.2">V3.3</text>
<text x="61.8" y="99.3">1</text>
<text x="84.6" y="99.3">5 L5</text>
<text x="61.8" y="102.2">2</text>
<text x="61.8" y="105.1">3</text>
<text x="84.6" y="105.1">4</text>
<text x="33.4" y="119.6">GND</text>
<text x="217.3" y="125.4">V3.3</text>
<text x="248.5" y="128.2">1</text>
<text x="248.5" y="131.1">2</text>
<text x="248.5" y="134">3</text>
<text x="248.5" y="136.9">4</text>
<text x="248.5" y="139.8">5</text>
<text x="248.5" y="142.7">6</text>
<text x="99.9" y="145.7">GND</text>
<text x="122" y="148.3">V3.3</text>
<text x="155.9" y="147.1">1</text>
<text x="155.9" y="149.9">2</text>
<text x="170" y="147.1">20</text>
<text x="170" y="149.9">21</text>
<text x="248.5" y="145.6">7</text>
<text x="248.5" y="148.5">8</text>
<text x="155.9" y="152.9">3</text>
<text x="155.9" y="155.7">4</text>
<text x="170" y="152.9">22</text>
<text x="170" y="155.7">23</text>
<text x="247.1" y="154.3">10</text>
<text x="248.5" y="151.4">9</text>
<text x="155.9" y="158.7">5</text>
<text x="155.9" y="161.5">6</text>
<text x="155.9" y="164.4">7</text>
<text x="155.9" y="167.3">8</text>
<text x="218.7" y="163.1">GND</text>
<text x="154.4" y="173.1">10</text>
<text x="155.9" y="170.2">9</text>
<text x="154.4" y="176">11</text>
<text x="154.4" y="178.9">12</text>
<text x="154.4" y="181.8">13</text>
<text x="154.4" y="184.7">14</text>
<text x="154.4" y="187.6">15</text>
<text x="154.4" y="190.5">16</text>
<text x="173.8" y="187.7">Title</text>
<text x="185.4" y="190.6">&lt;Title&gt;</text>
<text x="154.4" y="193.4">17</text>
<text x="154.4" y="196.3">18</text>
<text x="173.8" y="196.3">Size</text>
<text x="185.4" y="196.3">Document Number</text>
<text x="269.4" y="196.3">Rev</text>
<text x="121.4" y="200.4">V5</text>
<text x="154.4" y="199.2">19</text>
<text x="176.7" y="199.3">A</text>
<text x="185.4" y="199.3">&lt;Doc&gt;</text>
<text x="272.2" y="199.3">&lt;RevCode&gt;</text>
<text x="173.8" y="205.1">Date:</text>
<text x="188.8" y="205.1">Sunday, March 20, 2016</text>
<text x="231.7" y="205.1">Sheet</text>
<text x="246.2" y="205.1">4</text>
<text x="254.9" y="205.1">of</text>
<text x="263.6" y="205.1">4</text>
</g>
<g font-size="2.6" fill="#004080">
<text x="89.8" y="27.3">CHRG</text>
<text x="99.5" y="27.3">PROG</text>
<text x="89.8" y="30.2">GND</text>
<text x="89.8" y="33.1">BAT</text>
<text x="101.7" y="33.1">VCC</text>
<text x="66.7" y="101.1">+VIN</text>
<text x="76.8" y="101.1">SW</text>
<text x="66.7" y="104">GND</text>
<text x="66.7" y="106.9">EN</text>
<text x="77.8" y="106.9">FB</text>
</g>
<g font-size="2.1">
<text x="30.4" y="2.2">5</text>
<text x="85.4" y="2.2">4</text>
<text x="140.5" y="2.2">3</text>
<text x="195.4" y="2.2">2</text>
<text x="250.5" y="2.2">1</text>
<text x=".8" y="30.1">D</text>
<text x="278.8" y="30.1">D</text>
<text x=".8" y="80.8">C</text>
<text x="278.8" y="80.8">C</text>
<text x=".8" y="131.5">B</text>
<text x="278.8" y="131.5">B</text>
<text x=".8" y="182.2">A</text>
<text x="278.8" y="182.2">A</text>
<text x="30.4" y="207.8">5</text>
<text x="85.4" y="207.8">4</text>
<text x="140.5" y="207.8">3</text>
<text x="195.4" y="207.8">2</text>
<text x="250.5" y="207.8">1</text>
</g>
</svg>
